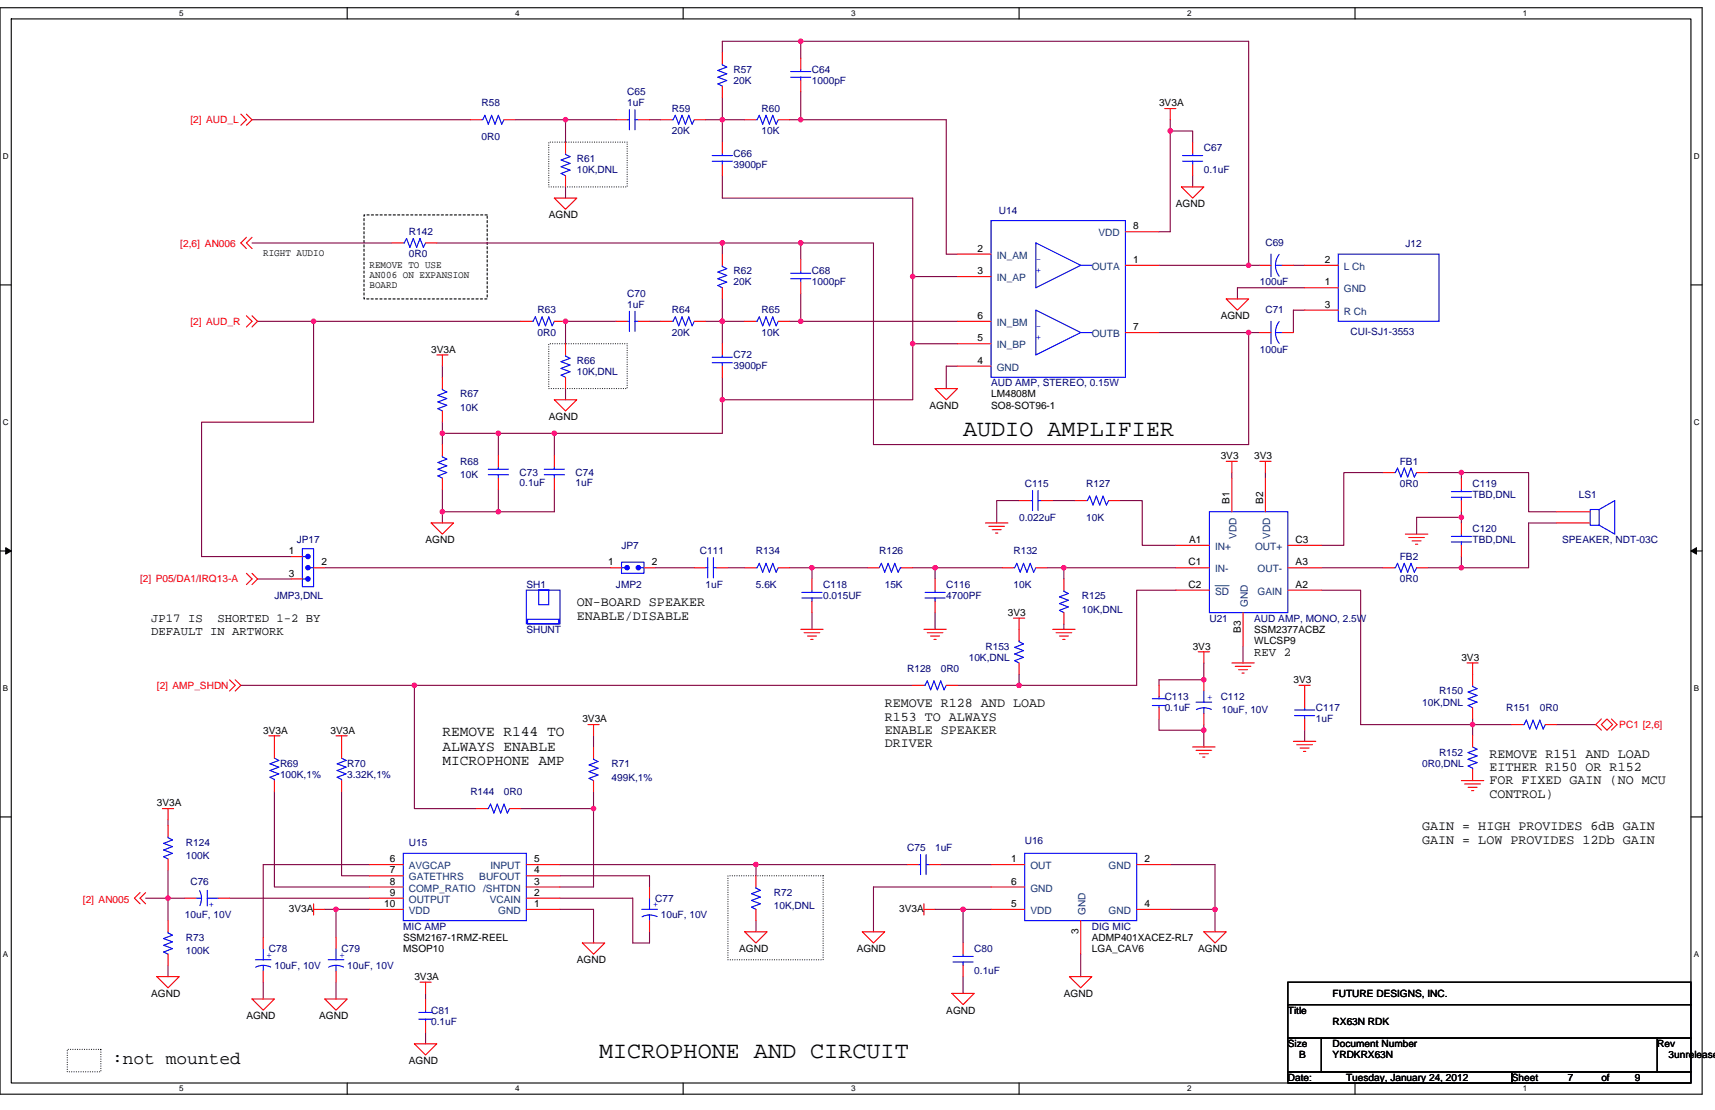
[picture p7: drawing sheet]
<svg xmlns="http://www.w3.org/2000/svg" width="432mm" height="279mm" viewBox="0 0 432 279" stroke-linecap="round" stroke-linejoin="round" font-family="sans-serif">
<path d="M0 1.9h428.6v273.5h-428.6zM2.8 4.8h422.9v267.8h-422.9z" fill="none" stroke="#000" stroke-width=".28"/>
<g fill="#fff">
<path d="M45.1 2.2h1.1v2.3h-1.1z"/>
<path d="M45.1 272.9h1.1v2.3h-1.1z"/>
</g>
<path d="M87.4 1.9v2.9M87.4 272.6v2.8" fill="none" stroke="#000" stroke-width=".28"/>
<g fill="#fff">
<path d="M129.7 2.2h1.1v2.3h-1.1z"/>
<path d="M129.7 272.9h1.1v2.3h-1.1z"/>
</g>
<path d="M172 1.9v2.9M172 272.6v2.8" fill="none" stroke="#000" stroke-width=".28"/>
<g fill="#fff">
<path d="M214.3 2.2h1.1v2.3h-1.1z"/>
<path d="M214.3 272.9h1.1v2.3h-1.1z"/>
</g>
<path d="M256.6 1.9v2.9M256.6 272.6v2.8" fill="none" stroke="#000" stroke-width=".28"/>
<g fill="#fff">
<path d="M298.9 2.2h1.1v2.3h-1.1z"/>
<path d="M298.9 272.9h1.1v2.3h-1.1z"/>
</g>
<path d="M341.2 1.9v2.9M341.2 272.6v2.8" fill="none" stroke="#000" stroke-width=".28"/>
<g fill="#fff">
<path d="M383.5 2.2h1.1v2.3h-1.1z"/>
<path d="M383.5 272.9h1.1v2.3h-1.1z"/>
<path d="M.7 38.2h1.5v2.3h-1.5z"/>
<path d="M426.5 38.2h1.4v2.3h-1.4z"/>
<path d="M.7 105.2h1.5v2.2h-1.5z"/>
<path d="M426.5 105.2h1.4v2.2h-1.4z"/>
</g>
<path d="M0 71.7h2.8M425.7 71.7h2.9" fill="none" stroke="#000" stroke-width=".28"/>
<g fill="#fff">
<path d="M.7 172.1h1.4v2.3h-1.4z"/>
<path d="M426.5 172.1h1.3v2.3h-1.3z"/>
</g>
<path d="M0 138.7h2.8M425.7 138.7h2.9" fill="none" stroke="#000" stroke-width=".28"/>
<path d="M1.4 137.9l1.4 .8-1.4 .8zM425.7 138.7l1.4-.8v1.6z" fill="#000" stroke="#000" stroke-width=".25"/>
<g fill="#fff">
<path d="M.7 239.1h1.4v2.3h-1.4z"/>
<path d="M426.4 239.1h1.4v2.3h-1.4z"/>
</g>
<path d="M0 205.6h2.8M425.7 205.6h2.9M324.3 247.2h101.4v5.7h-101.4zM324.3 252.9h101.4v8.4h-101.4zM324.3 261.3h8.4v8.5h-8.4zM324.3 269.8h56.3v2.8h-56.3zM332.7 261.3h84.6v8.5h-84.6zM380.6 269.8h45.1v2.8h-45.1zM417.3 261.3h8.4v8.5h-8.4z" fill="none" stroke="#000" stroke-width=".28"/>
<path d="M138.2 35.8h19.7v11.3h-19.7zM138.2 86.5h19.7v11.3h-19.7zM183.3 220.5h23.9v21.1h-23.9zM16.9 264.1h8.5v5.7h-8.5z" fill="none" stroke="#000" stroke-width=".28" stroke-dasharray="0 .6"/>
<path d="M91.7 54.1h31v21.1h-31z" fill="none" stroke="#000" stroke-width=".28" stroke-dasharray=".6 .6"/>
<g fill="none" stroke="#800040" stroke-width=".28">
<path d="M201.6 10.4h112.8v56.4M201.6 10.4v4.2M201.6 10.4h-19.7v2.8M63.5 30.1h54.9M129.7 30.1h12.7M142.4 30.1v5.7M142.4 30.1h12.7M163.5 30.1h2.9M177.6 30.1h4.3M181.9 30.1v5.7M181.9 24.5v5.6M181.9 30.1h5.6"/>
<path d="M198.8 30.1h2.8M201.6 30.1h36.7v33.9h2.8M201.6 23.1v7M294.6 30.1v2.9M294.6 33h5.7v2.8M294.6 33v25.3h-2.8M142.4 47.1v2.8M181.9 44.2v5.7h47.9v19.7M300.3 44.2v2.9M63.5 61.2h35.2M110 61.2h71.9M181.9 61.2h19.7"/>
<path d="M181.9 61.2v2.8M181.9 75.2v5.7M201.6 61.2v4.2M201.6 73.8v7.1M201.6 61.2h18.3v50.7h94.5v-28.2h-22.6M229.8 69.6v16.9M229.8 69.6h11.3M291.8 66.8h22.6M314.4 66.8h2.8M325.6 66.8h2.9M328.5 78.1h-2.9v5.6M328.5 72.4h-16.9v2.8"/>
<path d="M64.9 80.9h14.1M79 80.9h52.1M79 80.9v25.4h-28.2v33.8h22.5M111.4 92.2v2.8M142.4 97.8v2.8M155.1 80.9h-12.7v5.6M163.5 80.9h2.9M177.6 80.9h4.3M181.9 95v5.6M181.9 80.9h5.6M181.9 80.9v5.6M198.8 80.9h2.8"/>
<path d="M201.6 80.9h39.5M229.8 86.5h11.3M229.8 86.5v14.1h-47.9M241.1 92.2h-2.8v5.6M314.4 83.7h2.8M111.4 109.1v2.8M111.4 109.1h14.1M111.4 106.3v2.8M125.5 109.1v5.6M125.5 109.1h14.1M139.6 109.1v5.6M181.9 100.6v8.5h-42.3"/>
<path d="M310.2 119v1.4M318.6 119v1.4M348.2 119h-9.9v18.3h-5.6M359.5 119h8.4M367.9 119h17v9.8h7M367.9 119v1.4M111.4 128.8h14.1M111.4 128.8v2.8M111.4 123.2v5.6M125.5 123.2v5.6M139.6 123.2v5.6h-14.1M256.6 126h-5.6v5.6"/>
<path d="M265 126h5.7M282 126h5.6v11.3h8.5M367.9 131.6v-1.4h-11.2v4.3M367.9 128.8v1.4M391.9 131.6h-7v11.3h-17v-2.8M64.9 145.7h8.4M81.8 142.9h71.9M165 142.9h9.8M183.3 142.9h4.2M198.8 142.9h5.6M204.4 142.9v2.8M204.4 154.2v4.2"/>
<path d="M204.4 142.9h14.1M229.8 142.9h22.5M235.4 142.9v2.8M235.4 154.2v4.2M263.6 142.9h4.3v2.8M267.9 157v1.4M267.9 142.9h28.2M296.1 148.5h-9.9v24h-29.6v-2.8M332.7 142.9h15.5M332.7 148.5h9.9v33.9h28.2v2.8M359.5 142.9h8.4M60.6 172.5h43.7v31h15.5"/>
<path d="M104.3 172.5h125.5M241.1 172.5h15.5M303.1 166.9v4.2h-11.3v1.4M313 162.6v4.3M69.1 199.3v24h23.9M86 199.3v21.2h7M149.4 185.2v2.8M149.4 199.3v4.2M291.8 181v2.8h11.3M303.1 182.4v1.4M303.1 183.8v4.2M328.5 183.8v2.8"/>
<path d="M370.8 181v1.4h9.8M391.9 182.4h9.9M42.3 219v7.1M42.3 206.4v1.4M93 217.6h-26.7v18.3M131.1 203.5h18.3M141 217.6h49.3M149.4 203.5v19.8h-8.4M190.3 217.6v2.9M190.3 217.6h38.1M236.9 217.6h12.6M294.6 217.6h11.3v11.3"/>
<path d="M36.7 226.1h5.6M42.3 226.1v5.6M42.3 226.1h4.2M57.8 226.1h35.2M81.8 228.9h2.8v7M84.6 228.9h8.4M141 220.5h22.5v2.8M141 226.1h18.3v11.3h4.2v-2.9M141 228.9h8.4v8.5M190.3 231.7v2.8M235.4 228.9h7.1v8.5M242.5 228.9h7"/>
<path d="M249.5 223.3h-29.6v11.2M294.6 228.9h11.3M305.9 228.9v5.6M42.3 243v2.8M66.3 247.2v4.3M84.6 247.2v4.3M107.1 250v1.5M107.1 259.9v2.8M242.5 245.8v4.2M272.1 240.2v5.6"/>
</g>
<g fill="#f0f" stroke="#f0f" stroke-width=".28">
<circle cx="294.6" cy="32.9" r=".56"/>
<circle cx="314.4" cy="66.8" r=".55"/>
<circle cx="314.4" cy="83.7" r=".55"/>
<circle cx="125.5" cy="109.1" r=".55"/>
<circle cx="111.4" cy="109.1" r=".55"/>
<circle cx="139.6" cy="109.1" r=".55"/>
<circle cx="125.5" cy="128.8" r=".55"/>
<circle cx="111.4" cy="128.8" r=".55"/>
<circle cx="181.9" cy="30.1" r=".55"/>
<circle cx="142.4" cy="30.1" r=".55"/>
<circle cx="201.6" cy="30.1" r=".55"/>
<circle cx="181.9" cy="80.9" r=".55"/>
<circle cx="201.6" cy="61.1" r=".56"/>
<circle cx="201.6" cy="80.9" r=".55"/>
<circle cx="142.4" cy="80.9" r=".55"/>
<circle cx="181.9" cy="100.6" r=".55"/>
<circle cx="201.6" cy="10.4" r=".55"/>
<circle cx="242.5" cy="228.9" r=".56"/>
<circle cx="305.9" cy="228.9" r=".56"/>
<circle cx="190.3" cy="217.6" r=".55"/>
<circle cx="84.6" cy="228.9" r=".55"/>
<circle cx="42.3" cy="226.1" r=".55"/>
<circle cx="229.8" cy="86.5" r=".55"/>
<circle cx="229.8" cy="69.6" r=".55"/>
<circle cx="149.4" cy="203.5" r=".55"/>
<circle cx="78.9" cy="80.9" r=".55"/>
<circle cx="235.4" cy="142.9" r=".56"/>
<circle cx="204.4" cy="142.9" r=".55"/>
<circle cx="303.1" cy="171.1" r=".55"/>
<circle cx="303.1" cy="183.8" r=".55"/>
<circle cx="104.3" cy="172.5" r=".55"/>
<circle cx="181.9" cy="61.1" r=".56"/>
<circle cx="267.8" cy="142.9" r=".55"/>
<circle cx="256.6" cy="172.5" r=".56"/>
<circle cx="367.9" cy="130.2" r=".55"/>
<circle cx="367.9" cy="142.9" r=".55"/>
<circle cx="367.9" cy="118.9" r=".55"/>
<circle cx="370.8" cy="182.4" r=".55"/>
</g>
<g fill="none" stroke="#f00" stroke-width=".28">
<path d="M181.9 13.2v2.8M201.6 14.6v2.8M60.6 28.7l1.4 1.4-1.4 1.4M62 28.7l1.5 1.4-1.5 1.4M118.4 30.1h2.8M126.9 30.1h2.8M142.4 35.8v2.8M155.1 30.1h2.8M160.7 30.1h2.8M166.4 30.1h2.8M174.8 30.1h2.8M181.9 35.8v2.8"/>
<path d="M181.9 21.7v2.8M187.5 30.1h2.8M196 30.1h2.8M201.6 20.3v2.8M293.2 27.3h2.9M294.6 27.3v2.8M300.3 35.8v2.8M62 59.7l-1.4 1.5 1.4 1.4M63.5 59.7l-1.5 1.5 1.5 1.4M139.6 49.9h5.6l-2.8 2.8zM142.4 44.2v2.9M181.9 41.4v2.8"/>
<path d="M283.4 58.3h8.4M297.5 47.1h5.6l-2.8 2.8zM300.3 41.4v2.8M62 79.5l1.5 1.4-1.5 1.4M63.5 79.5l1.4 1.4-1.4 1.4M98.7 61.2h2.8M107.1 61.2h2.9M181.9 64v2.8M181.9 72.4v2.8M201.6 65.4v2.8M201.6 71v2.8M241.1 64h8.4"/>
<path d="M241.1 69.6h8.4M283.4 66.8h8.4M308.7 75.2h5.7l-2.8 2.9zM317.2 66.8h2.8M322.8 66.8h2.8M328.5 66.8h8.4M328.5 72.4h8.4M328.5 78.1h8.4M110 89.3h2.8M111.4 89.3v2.9M111.4 95v2.8M131.1 80.9h2.8"/>
<path d="M139.6 80.9h2.8M142.4 86.5v2.8M142.4 95v2.8M155.1 80.9h2.8M160.7 80.9h2.8M166.4 80.9h2.8M174.8 80.9h2.8M181.9 86.5v2.8M181.9 92.2v2.8M187.5 80.9h2.8M196 80.9h2.8M235.4 97.8h5.7l-2.8 2.8z"/>
<path d="M241.1 92.2h8.4M241.1 86.5h8.4M241.1 80.9h8.4M283.4 83.7h8.4M317.2 83.7h2.8M322.8 83.7h2.8M111.4 111.9v2.8M111.4 103.4v2.9M125.5 114.7v2.8M139.6 100.6h5.6l-2.8 2.8zM139.6 114.7v2.8M308.7 116.1h2.9"/>
<path d="M310.2 116.1v2.9M317.2 116.1h2.8M318.6 116.1v2.9M348.2 119h2.8M356.7 119h2.8M108.6 131.6h5.6l-2.8 2.9zM111.4 120.4v2.8M125.5 120.4v2.8M139.6 120.4v2.8M248.1 131.6h5.7M249 132.5h3.9M249.8 133.3h2.3"/>
<path d="M250.7 134.2h.5M256.6 126h2.8M262.2 126h2.8M270.7 126h2.8M279.1 126h2.9M296.1 137.3h8.4M310.2 120.4v8.4M318.6 120.4v8.4M324.3 137.3h8.4M353.8 134.5h5.7M354.7 135.3h3.9M355.5 136.1h2.3"/>
<path d="M356.4 137h.6M367.9 131.6v2.9M367.9 137.3v2.8M367.9 120.4v2.8M367.9 126v2.8M391.9 128.8h8.5M391.9 131.6h8.5M62 144.3l1.5 1.4-1.5 1.5M63.5 144.3l1.4 1.4-1.4 1.5M73.3 140.1h2.8M73.3 145.7h2.8M79 142.9h2.8"/>
<path d="M153.7 142.9h2.8M162.1 142.9h2.9M174.8 142.9h2.8M180.5 142.9h2.8M187.5 142.9h2.8M196 142.9h2.8M201.6 158.4h5.6M202.5 159.3h3.9M204.4 145.7v2.8M204.4 151.4v2.8M218.5 142.9h2.8M227 142.9h2.8"/>
<path d="M232.6 158.4h5.7M233.5 159.3h3.9M235.4 145.7v2.8M235.4 151.4v2.8M252.3 142.9h2.9M255.2 155.6h2.8M256.6 155.6v5.6M260.8 142.9h2.8M265 158.4h5.7M265.9 159.3h3.9M267.9 145.7v2.8M267.9 154.2v2.8"/>
<path d="M296.1 142.9h8.4M296.1 148.5h8.4M313 154.2v8.4M324.3 142.9h8.4M324.3 148.5h8.4M348.2 142.9h2.8M356.7 142.9h2.8M57.8 171.1l1.4 1.4-1.4 1.4M59.2 171.1l1.4 1.4-1.4 1.4M203.3 160.1h2.2M204.1 161h.6M229.8 172.5h2.8"/>
<path d="M234.3 160.1h2.3M235.2 161h.5M238.3 172.5h2.8M256.6 166.9v2.8M266.7 160.1h2.3M267.6 161h.5M291.8 178.2v2.8M291.8 172.5v2.8M301.7 164.1h2.8M303.1 171.1v2.8M303.1 179.6v2.8M303.1 164.1v2.8"/>
<path d="M310.2 166.9h5.6M311 167.7h3.9M311.8 168.6h2.3M312.7 169.4h.5M327.1 172.5h2.8M328.5 172.5v5.7M369.4 166.9h2.8M370.8 166.9v5.6M370.8 178.2v2.8M67.7 185.2h2.8M69.1 185.2v5.6M69.1 196.5v2.8"/>
<path d="M84.6 185.2h2.8M86 185.2v5.6M86 196.5v2.8M148 182.4h2.9M149.4 182.4v2.8M149.4 188v2.8M149.4 196.5v2.8M300.3 188h5.6M301.1 188.9h4M302 189.7h2.2M302.8 190.6h.6M325.6 186.6h5.7"/>
<path d="M326.5 187.5h4M327.3 188.3h2.3M328.2 189.1h.6M328.5 181v2.8M367.9 196.5h5.7M368.8 197.3h3.9M369.6 198.2h2.3M370.5 199h.6M370.8 193.7v2.8M370.8 185.2v2.8M380.6 182.4h2.9M389.1 182.4h2.8"/>
<path d="M403.2 182.4l1.4-1.4 1.4 1.4-1.4 1.4zM403.2 181l-1.4 1.4 1.4 1.4M405.7 181l1.4 1.4-1.4 1.4M40.9 203.5h2.8M42.3 203.5v2.9M42.3 207.8v2.8M42.3 216.2v2.8M93 217.6h8.5M119.8 203.5h2.9M128.3 203.5h2.8M132.5 217.6h8.5M228.4 217.6h2.8"/>
<path d="M234 217.6h2.9M249.5 217.6h8.5M286.2 217.6h8.4M35.3 224.7l-1.5 1.4 1.5 1.4M36.7 224.7l-1.4 1.4 1.4 1.4M42.3 231.7v2.8M46.5 226.1h2.9M55 226.1h2.8M66.3 235.9v2.9M79 228.9h2.8M79 227.5v2.8M84.6 235.9v2.9"/>
<path d="M93 228.9h8.5M93 226.1h8.5M93 223.3h8.5M93 220.5h8.5M132.5 228.9h8.5M132.5 226.1h8.5M132.5 223.3h8.5M132.5 220.5h8.5M146.6 237.4h5.7l-2.9 2.8zM163.5 223.3v2.8M163.5 231.7v2.8M187.5 234.5h5.6l-2.8 2.9z"/>
<path d="M190.3 220.5v2.8M190.3 228.9v2.8M217.1 234.5h5.7l-2.9 2.9zM232.6 228.9h2.8M232.6 227.5v2.8M242.5 237.4v2.8M249.5 223.3h8.5M249.5 228.9h8.5M272.1 231.7v8.5M286.2 228.9h8.4M303.1 234.5h5.6l-2.8 2.9zM39.5 245.8h5.6l-2.8 2.8z"/>
<path d="M42.3 240.2v2.8M63.5 251.5h5.6l-2.8 2.8zM66.3 244.4v2.8M81.8 251.5h5.6l-2.8 2.8zM84.6 244.4v2.8M105.7 247.2h2.9M107.1 247.2v2.8M107.1 257.1v2.8M107.1 251.5v2.8M239.7 250h5.6l-2.8 2.9zM242.5 243v2.8M269.3 245.8h5.6l-2.8 2.8z"/>
<path d="M104.3 262.7h5.7l-2.9 2.9z"/>
</g>
<g fill="none" stroke="#00f" stroke-width=".28">
<path d="M181.9 16v.3l1.1 .6-2.3 .8 2.3 .9-2.3 .8 2.3 .9-2.3 .8 1.2 .6M199.1 19.4h5M199.1 18h5M201.6 17.4v.6M201.6 19.4v.9M121.2 30.1h.3l.6-1.1 .8 2.3 .9-2.3 .8 2.3 .9-2.3 .8 2.3 .6-1.2M142.4 38.6v.3l1.1 .5-2.2 .9 2.2 .8-2.2 .9 2.2 .8-2.2 .9 1.1 .5M157.9 30.1h.6M158.5 27.6v5.1M159.9 30.1h.8M159.9 27.6v5.1M169.2 30.1h.3l.5-1.1 .9 2.3 .8-2.3 .9 2.3 .8-2.3 .9 2.3 .5-1.2"/>
<path d="M179.3 39.2h5.1M181.9 38.6v.6M190.3 30.1h.3l.6-1.1 .8 2.3 .9-2.3 .8 2.3 .9-2.3 .8 2.3 .6-1.2M297.8 39.2h5M300.3 38.6v.6M179.3 40.6h5.1M181.9 40.6v.8M249.5 55.5h33.9v39.5h-33.9zM297.8 40.6h5M300.3 40.6v.8M107.1 61.2l-.5 1.1-.9-2.3-.8 2.3-.8-2.3-.9 2.3-.8-2.3-.6 1.2h-.3M158.5 78.4v5"/>
<path d="M159.9 78.4v5M181.9 66.8v.3l1.1 .5-2.3 .9 2.3 .8-2.3 .9 2.3 .8-2.3 .9 1.2 .5M199.1 70.2h5M199.1 68.8h5M201.6 68.2v.6M201.6 70.2v.8M260.8 61.2l11.3 5.6-11.3 5.6zM260.8 78.1l11.3 5.6-11.3 5.6zM272.1 66.8h2.8M320 64v5.6M321.1 66.8h1.7M322.1 64l-.7 1.3-.3 1.5 .3 1.4 .7 1.3"/>
<path d="M336.9 64h25.4v16.9h-25.4zM111.4 97.8v.3l1.1 .6-2.2 .8 2.2 .8-2.2 .9 2.2 .8-2.2 .9 1.1 .5M133.9 80.9h.3l.6-1.1 .8 2.2 .9-2.2 .8 2.2 .9-2.2 .8 2.2 .6-1.1M142.4 89.3v.3l1.1 .6-2.2 .8 2.2 .9-2.2 .8 2.2 .9-2.2 .8 1.1 .6M157.9 80.9h.6M159.9 80.9h.8M169.2 80.9h.3l.5-1.1 .9 2.2 .8-2.2 .9 2.2 .8-2.2 .9 2.2 .5-1.1M179.3 91.3h5.1M179.3 89.9h5.1M181.9 89.3v.6M181.9 91.3v.9M190.3 80.9h.3l.6-1.1 .8 2.2 .9-2.2 .8 2.2 .9-2.2 .8 2.2 .6-1.1"/>
<path d="M272.1 83.7h2.8M320 80.9v5.6M321.1 83.7h1.7M322.1 80.9l-.7 1.3-.3 1.5 .3 1.4 .7 1.3M111.4 114.7v.3l1.1 .6-2.2 .8 2.2 .9-2.2 .8 2.2 .9-2.2 .8 1.1 .6M122.9 119.5h5.1M122.9 118.1h5.1M125.5 117.5v.6M125.5 119.5v.9M137 119.5h5.1M137 118.1h5.1M139.6 117.5v.6"/>
<path d="M139.6 119.5v.9M356.7 119l-.6 1.1-.8-2.3-.9 2.3-.8-2.3-.9 2.3-.8-2.3-.6 1.2h-.3M76.1 138.1h2.9v9.6h-2.9zM259.4 126h.6M260 123.5v5M261.4 126h.8M261.4 123.5v5M279.1 126l-.5 1.1-.9-2.2-.8 2.2-.9-2.2-.8 2.2-.9-2.2-.5 1.1h-.3M304.5 128.8h19.8v25.4h-19.8zM365.4 136.4h5.1M365.4 135h5.1M365.4 125.2h5.1"/>
<path d="M365.4 123.7h5.1M367.9 134.5v.5M367.9 136.4v.9M367.9 123.2v.5M367.9 125.2v.8M402.6 128.2l4-2.2v8.5l-4-2.3v-4h-2.2v4h2.2M76.1 140.1h.9M76.1 145.7h.9M78.1 142.9h.9M132.5 148.5h8.5v8.5h-8.5zM132.8 155.9h7.9v1.1h-7.9zM135.6 148.5h2.6v3.7h-2.6z"/>
<path d="M156.5 141.5h5.6v2.8h-5.6zM156.5 142.9h.8M161.3 142.9h.8M177.6 142.9h.6M178.2 140.4v5.1M179.6 140.4v5.1M179.6 142.9h.9M196 142.9l-.6 1.1-.8-2.2-.9 2.2-.8-2.2-.9 2.2-.8-2.2-.6 1.1h-.3M201.9 150.5h5.1M201.9 149.1h5.1M204.4 148.5v.6M204.4 150.5v.9"/>
<path d="M227 142.9h-.3l-.6 1.1-.8-2.2-.8 2.2-.9-2.2-.8 2.2-.9-2.2-.6 1.1M232.9 150.5h5.1M232.9 149.1h5.1M235.4 148.5v.6M235.4 150.5v.9M260.8 142.9l-.6 1.1-.8-2.2-.8 2.2-.9-2.2-.8 2.2-.9-2.2-.5 1.1h-.3M267.9 148.5v.3l1.1 .6-2.3 .8 2.3 .9-2.3 .8 2.3 .9-2.3 .8 1.2 .6M356.7 142.9l-.6 1.1-.8-2.2-.9 2.2-.8-2.2-.9 2.2-.8-2.2-.6 1.1h-.3M238.3 172.5l-.6 1.2-.8-2.3-.9 2.3-.8-2.3-.9 2.3-.8-2.3-.6 1.1h-.3M256.6 161.2v.3l1.1 .6-2.2 .8 2.2 .9-2.2 .8 2.2 .9-2.2 .8 1.1 .6M290.1 175.9h3.4M290.1 177.6h3.4"/>
<path d="M291.8 177.6v.6M291.8 175.3v.6M301.1 176.7h4M303.1 178.2v1.4M303.1 173.9v2.8M305 178.6l-1.9-.4-1.9 .4M325.9 178.7h5.1M328.5 178.2v.5M370.8 172.5v.3l1.1 .6-2.3 .8 2.3 .8-2.3 .9 2.3 .8-2.3 .9 1.2 .6M69.1 190.8l1.1 .6-2.2 .9 2.2 .8-2.2 .9 2.2 .8-2.2 .8 1.1 .6v.3M86 190.8l1.1 .6-2.2 .9 2.2 .8-2.2 .9 2.2 .8-2.2 .8 1.1 .6v.3M149.4 190.8v.3l1.2 .6-2.3 .8 2.3 .9-2.3 .8 2.3 .9-2.3 .8 1.1 .6"/>
<path d="M325.9 180.1h5.1M328.5 180.1v.9M370.8 188l1.1 .6-2.3 .8 2.3 .9-2.3 .8 2.3 .9-2.3 .8 1.2 .6v.3M389.1 182.4l-.6 1.1-.8-2.2-.9 2.2-.8-2.2-.9 2.2-.8-2.2-.6 1.1h-.2M42.3 210.6v.3l1.1 .5-2.2 .9 2.2 .8-2.2 .9 2.2 .8-2.2 .8 1.1 .6M101.5 214.8h31v16.9h-31zM128.3 203.5l-.6 1.2-.8-2.3-.9 2.3-.8-2.3-.8 2.3-.9-2.3-.6 1.1h-.2M231.2 217.6h.6M231.8 215.1v5.1M233.2 217.6h.8M233.2 215.1v5.1M258 214.8h28.2v16.9h-28.2z"/>
<path d="M42.3 234.5v.3l1.1 .6-2.2 .8 2.2 .9-2.2 .8 2.2 .9-2.2 .8 1.1 .6M49.4 226.1h1.4M50.2 224.2a4.1 4.1 0 0 1 .1 3.8M52.2 226.1h2.8M52.2 224.1v3.9M66.3 238.8v2.8M84.6 238.8v2.8M161.6 228.9h3.9M163.5 230.3v1.4M163.5 226.1v2.8M165.4 230.7l-1.9-.4-1.9 .5M190.3 223.3v.2l1.2 .6-2.3 .9 2.3 .8-2.3 .9 2.3 .8-2.3 .8 1.1 .6"/>
<path d="M64.3 241.6h3.9M66.3 243v1.4M68.2 243.4a4.2 4.2 0 0 0-3.8 .1M82.6 241.6h4M84.6 243v1.4M86.5 243.4l-1.9-.4-1.9 .5M105.5 254.8h3.3M105.5 256.5h3.3M107.1 256.5v.6M107.1 254.3v.5M239.9 242.1h5.1M239.9 240.7h5.1"/>
<path d="M242.5 240.2v.5M242.5 242.1v.9"/>
</g>
<g fill="#00f" stroke="#00f" stroke-width=".28">
<circle cx="77.5" cy="140.1" r=".55"/>
<circle cx="77.5" cy="142.9" r=".55"/>
<circle cx="77.5" cy="145.7" r=".56"/>
<circle cx="157.9" cy="142.9" r=".56"/>
<circle cx="160.7" cy="142.9" r=".55"/>
</g>
<path d="M305.9 147.4h3.6" fill="none" stroke="#004080" stroke-width=".25"/>
<g font-size="5.9">
<text x="242.5" y="109.8">AUDIO AMPLIFIER</text>
<text x="150.9" y="266.2">MICROPHONE AND CIRCUIT</text>
</g>
<text font-size="4.5" x="28.2" y="267.7">:not mounted</text>
<g font-size="3.7">
<text x="111.4" y="185.3">REMOVE R144 TO</text>
<text x="111.4" y="189">ALWAYS ENABLE</text>
<text x="111.4" y="192.6">MICROPHONE AMP</text>
</g>
<g font-size="3.4">
<text x="145.2" y="152.7">ON-BOARD SPEAKER</text>
<text x="145.2" y="156">ENABLE/DISABLE</text>
<text x="222.8" y="178">REMOVE R128 AND LOAD</text>
<text x="222.8" y="181.4">R153 TO ALWAYS</text>
<text x="222.8" y="184.8">ENABLE SPEAKER</text>
<text x="222.8" y="188.1">DRIVER</text>
<text x="375" y="190.7">REMOVE R151 AND LOAD</text>
<text x="375" y="194.1">EITHER R150 OR R152</text>
<text x="375" y="197.4">FOR FIXED GAIN (NO MCU</text>
<text x="375" y="200.8">CONTROL)</text>
<text x="358.1" y="209">GAIN = HIGH PROVIDES 6dB GAIN</text>
<text x="358.1" y="212.4">GAIN = LOW PROVIDES 12Db GAIN</text>
</g>
<g font-size="3.1">
<text x="38.1" y="156.7">JP17 IS</text>
<text x="38.1" y="159.7">DEFAULT IN ARTWORK</text>
<text x="54.8" y="156.7">SHORTED 1-2 BY</text>
<text x="315.8" y="165.1">REV 2</text>
</g>
<g font-size="2.5" fill="#000080">
<text x="157.9" y="23.9">C65</text>
<text x="184.7" y="18.3">R57</text>
<text x="184.7" y="21.1">20K</text>
<text x="204.4" y="18.3">C64</text>
<text x="204.4" y="21.1">1000pF</text>
<text x="121.2" y="26.7">R58</text>
<text x="157.9" y="26.7">1uF</text>
<text x="169.2" y="28.2">R59</text>
<text x="191.7" y="28.2">R60</text>
<text x="121.2" y="35.2">0R0</text>
<text x="169.2" y="33.8">20K</text>
<text x="191.7" y="33.8">10K</text>
<text x="145.2" y="40.8">R61</text>
<text x="184.7" y="39.4">C66</text>
<text x="303.1" y="38">C67</text>
<text x="145.2" y="43.7">10K,DNL</text>
<text x="184.7" y="42.2">3900pF</text>
<text x="303.1" y="43.7">0.1uF</text>
<text x="251.5" y="53.8">U14</text>
<text x="102.9" y="59.2">R142</text>
<text x="102.9" y="64.8">0R0</text>
<text x="318.6" y="62">C69</text>
<text x="353.8" y="62.3">J12</text>
<text x="184.7" y="69">R62</text>
<text x="184.7" y="71.9">20K</text>
<text x="204.4" y="69">C68</text>
<text x="204.4" y="71.9">1000pF</text>
<text x="317.2" y="71.9">100uF</text>
<text x="157.9" y="74.7">C70</text>
<text x="157.9" y="77.5">1uF</text>
<text x="135.3" y="78.9">R63</text>
<text x="169.2" y="78.9">R64</text>
<text x="191.7" y="78.9">R65</text>
<text x="318.6" y="78.9">C71</text>
<text x="135.3" y="84.5">0R0</text>
<text x="169.2" y="84.5">20K</text>
<text x="191.7" y="84.5">10K</text>
<text x="317.2" y="88.8">100uF</text>
<text x="340" y="84.3">CUI-SJ1-3553</text>
<text x="145.2" y="91.6">R66</text>
<text x="145.2" y="94.4">10K,DNL</text>
<text x="184.7" y="90.2">C72</text>
<text x="184.7" y="93">3900pF</text>
<text x="115.9" y="100.1">R67</text>
<text x="249.5" y="97.2">AUD AMP, STEREO, 0.15W</text>
<text x="115.9" y="103.4">10K</text>
<text x="115.9" y="117">R68</text>
<text x="130.8" y="119.8">C73</text>
<text x="144.9" y="119.8">C74</text>
<text x="352.4" y="117">FB1</text>
<text x="115.9" y="120.4">10K</text>
<text x="130.8" y="122.3">0.1uF</text>
<text x="144.9" y="122.3">1uF</text>
<text x="258" y="122.6">C115</text>
<text x="273.5" y="122.6">R127</text>
<text x="352.4" y="122.6">0R0</text>
<text x="370.8" y="122.6">C119</text>
<text x="370.8" y="125.4">TBD,DNL</text>
<text x="397.6" y="125.4">LS1</text>
<text x="256.6" y="131.1">0.022uF</text>
<text x="273.5" y="131.1">10K</text>
<text x="74.7" y="136.7">JP17</text>
<text x="370.8" y="133.9">C120</text>
<text x="370.8" y="136.7">TBD,DNL</text>
<text x="393.3" y="136.7">SPEAKER, NDT-03C</text>
<text x="156.5" y="138.1">JP7</text>
<text x="176.2" y="139.5">C111</text>
<text x="190.3" y="139.5">R134</text>
<text x="221.3" y="139.5">R126</text>
<text x="255.2" y="139.5">R132</text>
<text x="352.4" y="140.9">FB2</text>
<text x="132.5" y="148">SH1</text>
<text x="155.1" y="148">JMP2</text>
<text x="177.6" y="148">1uF</text>
<text x="190.3" y="148">5.6K</text>
<text x="207.2" y="148">C118</text>
<text x="222.8" y="148">15K</text>
<text x="238.3" y="148">C116</text>
<text x="255.2" y="148">10K</text>
<text x="352.4" y="146.6">0R0</text>
<text x="69.1" y="150.8">JMP3,DNL</text>
<text x="207.2" y="150.8">0.015UF</text>
<text x="238.3" y="150.8">4700PF</text>
<text x="272.4" y="150.8">R125</text>
<text x="272.4" y="154.2">10K,DNL</text>
<text x="132.5" y="159.3">SHUNT</text>
<text x="304.5" y="156.4">U21</text>
<text x="315.8" y="156.4">AUD AMP, MONO, 2.5W</text>
<text x="243.9" y="166.3">10K,DNL</text>
<text x="248.1" y="163.5">R153</text>
<text x="228.4" y="169.1">R128</text>
<text x="236.9" y="169.1">0R0</text>
<text x="293.2" y="176.2">C113</text>
<text x="293.2" y="179">0.1uF</text>
<text x="307.3" y="176.2">C112</text>
<text x="307.6" y="179.6">10uF, 10V</text>
<text x="331.3" y="179">C117</text>
<text x="358.1" y="177.6">10K,DNL</text>
<text x="362.3" y="174.8">R150</text>
<text x="379.2" y="179">R151</text>
<text x="387.7" y="179">0R0</text>
<text x="331.3" y="181.8">1uF</text>
<text x="362.3" y="190.3">R152</text>
<text x="70.5" y="193.1">R69</text>
<text x="70.5" y="195.9">100K,1%</text>
<text x="87.4" y="193.1">R70</text>
<text x="87.4" y="195.9">3.32K,1%</text>
<text x="154" y="193.1">R71</text>
<text x="154" y="196.5">499K,1%</text>
<text x="358.1" y="193.1">0R0,DNL</text>
<text x="118.4" y="200.1">R144</text>
<text x="126.9" y="200.1">0R0</text>
<text x="46.8" y="212.8">R124</text>
<text x="102.9" y="212.8">U15</text>
<text x="228.4" y="214.2">C75</text>
<text x="235.4" y="214.2">1uF</text>
<text x="258" y="212.5">U16</text>
<text x="46.8" y="216.2">100K</text>
<text x="47.9" y="222.7">C76</text>
<text x="165" y="226.9">C77</text>
<text x="194.8" y="225.5">R72</text>
<text x="46.5" y="231.1">10uF, 10V</text>
<text x="101.5" y="234">MIC AMP</text>
<text x="166.4" y="231.1">10uF, 10V</text>
<text x="194.8" y="228.9">10K,DNL</text>
<text x="274.9" y="234">DIG MIC</text>
<text x="46.8" y="236.8">R73</text>
<text x="67.7" y="239.6">C78</text>
<text x="86" y="239.6">C79</text>
<text x="245.3" y="239.6">C80</text>
<text x="46.8" y="240.2">100K</text>
<text x="69.1" y="243.8">10uF, 10V</text>
<text x="87.4" y="243.8">10uF, 10V</text>
<text x="245.3" y="245.2">0.1uF</text>
<text x="108.6" y="255.1">C81</text>
<text x="108.6" y="257.9">0.1uF</text>
</g>
<g font-size="2.5">
<text x="291.8" y="26.7">3V3A</text>
<text x="296.1" y="52.1">AGND</text>
<text x="138.2" y="54.9">AGND</text>
<text x="285.3" y="57.7">8</text>
<text x="66.3" y="64.6">RIGHT AUDIO</text>
<text x="246.1" y="63.4">2</text>
<text x="93" y="67.4">REMOVE TO USE</text>
<text x="93" y="69.9">AN006 ON EXPANSION</text>
<text x="246.1" y="69">3</text>
<text x="285.3" y="66.2">1</text>
<text x="333.5" y="66.2">2</text>
<text x="333.5" y="71.8">1</text>
<text x="93" y="72.4">BOARD</text>
<text x="333.5" y="77.5">3</text>
<text x="246.1" y="80.3">6</text>
<text x="285.3" y="83.1">7</text>
<text x="307.3" y="80.3">AGND</text>
<text x="108.6" y="88.8">3V3A</text>
<text x="246.1" y="85.9">5</text>
<text x="246.1" y="91.6">4</text>
<text x="249.5" y="100.1">LM4808M</text>
<text x="138.2" y="105.7">AGND</text>
<text x="234" y="102.9">AGND</text>
<text x="249.5" y="102.9">SO8-SOT96-1</text>
<text x="307.3" y="115.5">3V3</text>
<text x="315.8" y="115.5">3V3</text>
<text x="309.6" y="126.9" transform="rotate(-90 309.6 126.9)">B1</text>
<text x="318" y="126.9" transform="rotate(-90 318 126.9)">B2</text>
<text x="107.1" y="136.7">AGND</text>
<text x="299.4" y="136.7">A1</text>
<text x="326.2" y="136.7">C3</text>
<text x="72.7" y="139.5">1</text>
<text x="80.9" y="142.3">2</text>
<text x="153.1" y="142.3">1</text>
<text x="164.1" y="142.3">2</text>
<text x="299.3" y="142.3">C1</text>
<text x="326.2" y="142.3">A3</text>
<text x="72.7" y="145.1">3</text>
<text x="299.3" y="148">C2</text>
<text x="326.2" y="148">A2</text>
<text x="253.8" y="155">3V3</text>
<text x="312.4" y="159.3" transform="rotate(-90 312.4 159.3)">B3</text>
<text x="315.8" y="159.3">SSM2377ACBZ</text>
<text x="300.3" y="163.5">3V3</text>
<text x="315.8" y="162.1">WLCSP9</text>
<text x="367.9" y="166.3">3V3</text>
<text x="325.6" y="171.9">3V3</text>
<text x="66.3" y="184.6">3V3A</text>
<text x="83.2" y="184.6">3V3A</text>
<text x="146.6" y="181.8">3V3A</text>
<text x="39.5" y="202.9">3V3A</text>
<text x="98.1" y="219.9">7</text>
<text x="98.1" y="217">6</text>
<text x="134.5" y="217">5</text>
<text x="134.5" y="219.9">4</text>
<text x="254.6" y="217">1</text>
<text x="288.2" y="217">2</text>
<text x="98.1" y="225.5">9</text>
<text x="98.1" y="222.7">8</text>
<text x="134.5" y="225.5">2</text>
<text x="134.5" y="222.7">3</text>
<text x="254.6" y="222.7">6</text>
<text x="72.7" y="229.4">3V3A</text>
<text x="96.7" y="228.3">10</text>
<text x="134.5" y="228.3">1</text>
<text x="226.4" y="229.4">3V3A</text>
<text x="254.6" y="228.3">5</text>
<text x="288.2" y="228.3">4</text>
<text x="101.5" y="239.6">MSOP10</text>
<text x="101.5" y="236.8">SSM2167-1RMZ-REEL</text>
<text x="186.1" y="239.6">AGND</text>
<text x="215.7" y="239.6">AGND</text>
<text x="271.5" y="235.1" transform="rotate(-90 271.5 235.1)">3</text>
<text x="274.9" y="239.6">LGA_CAV6</text>
<text x="274.9" y="236.8">ADMP401XACEZ-RL7</text>
<text x="301.7" y="239.6">AGND</text>
<text x="145.2" y="242.4">AGND</text>
<text x="38.1" y="250.9">AGND</text>
<text x="104.3" y="246.7">3V3A</text>
<text x="267.9" y="250.9">AGND</text>
<text x="335.5" y="250.9">FUTURE DESIGNS, INC.</text>
<text x="62" y="256.5">AGND</text>
<text x="80.4" y="256.5">AGND</text>
<text x="238.3" y="255.1">AGND</text>
<text x="324.3" y="255.1">Title</text>
<text x="335.5" y="257.9">RX63N RDK</text>
<text x="324.3" y="263.6">Size</text>
<text x="335.5" y="263.6">Document Number</text>
<text x="417.3" y="263.6">Rev</text>
<text x="102.9" y="267.8">AGND</text>
<text x="327.1" y="266.4">B</text>
<text x="335.5" y="266.4">YRDKRX63N</text>
<text x="420.1" y="266.4">3unrelease</text>
<text x="324.3" y="272">Date:</text>
<text x="338.9" y="272">Tuesday, January 24, 2012</text>
<text x="380.6" y="272">Sheet</text>
<text x="394.7" y="272">7</text>
<text x="403.2" y="272">of</text>
<text x="411.6" y="272">9</text>
</g>
<g font-size="2.5" fill="#f00">
<text x="47.9" y="31">[2] AUD_L</text>
<text x="45.4" y="62.3">[2,6] AN006</text>
<text x="47.9" y="81.7">[2] AUD_R</text>
<text x="35.3" y="146.6">[2] P05/DA1/IRQ13-A</text>
<text x="39.5" y="173.4">[2] AMP_SHDN</text>
<text x="407.7" y="183.2">PC1 [2,6]</text>
<text x="20.9" y="227.2">[2] AN005</text>
</g>
<g font-size="2.5" fill="#004080">
<text x="276.6" y="59.5">VDD</text>
<text x="251" y="65.1">IN_AM</text>
<text x="251" y="70.8">IN_AP</text>
<text x="274.9" y="67.9">OUTA</text>
<text x="338.3" y="67.9">L Ch</text>
<text x="338.3" y="73.6">GND</text>
<text x="251" y="82">IN_BM</text>
<text x="338.3" y="79.2">R Ch</text>
<text x="251" y="87.7">IN_BP</text>
<text x="274.9" y="84.9">OUTB</text>
<text x="251" y="93.3">GND</text>
<text x="311.3" y="135.6" transform="rotate(-90 311.3 135.6)">VDD</text>
<text x="319.8" y="135.6" transform="rotate(-90 319.8 135.6)">VDD</text>
<text x="305.9" y="138.4">IN+</text>
<text x="316" y="138.4">OUT+</text>
<text x="305.9" y="144.1">IN-</text>
<text x="305.9" y="149.7">SD</text>
<text x="316.6" y="144.1">OUT-</text>
<text x="316.6" y="149.7">GAIN</text>
<text x="314.2" y="152.8" transform="rotate(-90 314.2 152.8)">GND</text>
<text x="102.9" y="221.6">GATETHRS</text>
<text x="102.9" y="218.8">AVGCAP</text>
<text x="120.7" y="221.6">BUFOUT</text>
<text x="123.5" y="218.8">INPUT</text>
<text x="259.4" y="218.8">OUT</text>
<text x="279.1" y="218.8">GND</text>
<text x="102.9" y="227.2">OUTPUT</text>
<text x="102.9" y="224.4">COMP_RATIO</text>
<text x="121.6" y="224.4">/SHTDN</text>
<text x="123.3" y="227.2">VCAIN</text>
<text x="259.4" y="224.4">GND</text>
<text x="102.9" y="230">VDD</text>
<text x="125.5" y="230">GND</text>
<text x="259.4" y="230">VDD</text>
<text x="273.3" y="230.3" transform="rotate(-90 273.3 230.3)">GND</text>
<text x="279.1" y="230">GND</text>
</g>
<g font-size="2.5" fill="#00f">
<text x="260.8" y="66">-</text>
<text x="260.8" y="68.8">+</text>
<text x="260.8" y="82.9">-</text>
<text x="260.8" y="85.7">+</text>
<text x="304" y="176.2">+</text>
<text x="52.6" y="226.9" transform="rotate(90 52.6 226.9)">+</text>
<text x="164.4" y="228.4">+</text>
<text x="67.1" y="241">+</text>
<text x="85.4" y="241">+</text>
</g>
<g font-size="2">
<text x="45.1" y="4.1">5</text>
<text x="129.7" y="4.1">4</text>
<text x="214.3" y="4.1">3</text>
<text x="298.9" y="4.1">2</text>
<text x="383.5" y="4.1">1</text>
<text x=".7" y="40">D</text>
<text x="426.5" y="40">D</text>
<text x=".7" y="107">C</text>
<text x="426.5" y="107">C</text>
<text x=".7" y="174">B</text>
<text x="426.5" y="174">B</text>
<text x=".7" y="240.9">A</text>
<text x="426.5" y="240.9">A</text>
<text x="45.1" y="274.7">5</text>
<text x="129.7" y="274.7">4</text>
<text x="214.3" y="274.7">3</text>
<text x="298.9" y="274.7">2</text>
<text x="383.5" y="274.7">1</text>
</g>
</svg>
